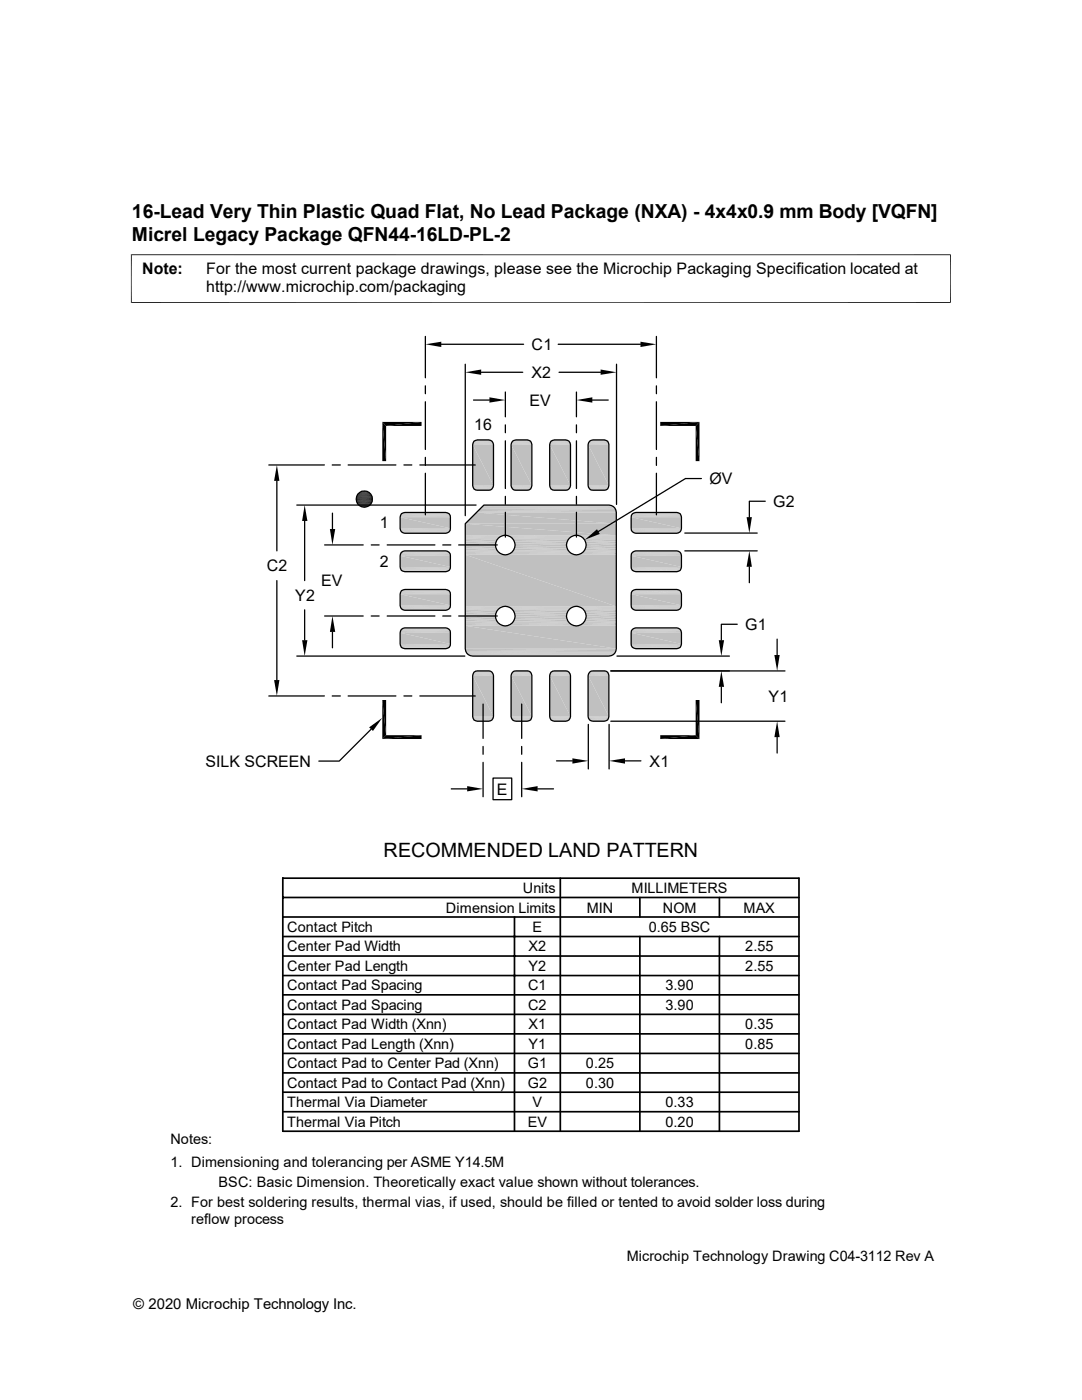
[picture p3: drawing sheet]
<svg xmlns="http://www.w3.org/2000/svg" width="216mm" height="279mm" viewBox="0 0 216 279" stroke-linecap="round" stroke-linejoin="round" font-family="sans-serif">
<path d="M95.8 101.4h27M96.2 101.1h26.2M96.4 100.9h25.9M96.5 100.9h25.5M96.5 100.8h25.3" fill="none" stroke="#c0c0c0" stroke-width=".2"/>
<path d="M96 101.2h26.6" fill="none" stroke="#c0c0c0" stroke-width=".21"/>
<path d="M95.1 102.2h27.9M95.3 101.9h27.6M95.6 101.6h27.3" fill="none" stroke="#c0c0c0" stroke-width=".25"/>
<g fill="#c0c0c0">
<path d="M95.1 102.3l27.9 2.2h-30.2z"/>
<path d="M95.1 102.3h27.9v2.2z"/>
<path d="M92.8 104.5l30.2 2.3h-30.2z"/>
<path d="M92.8 104.5h30.2v2.3z"/>
</g>
<path d="M92.8 106.9h7.8M92.8 107h7.5M92.8 110.6h7.5M92.8 110.7h7.8M101 106.9h13.8M101 110.7h13.8M101.3 107h13.2M101.3 110.6h13.2M115.2 106.9h7.8M115.2 110.7h7.8M115.5 107h7.5M115.5 110.6h7.5" fill="none" stroke="#c0c0c0" stroke-width=".2"/>
<path d="M92.8 107.1h7.1M92.8 107.3h6.9M92.8 110.2h6.9M92.8 110.4h7.1M101.7 107.1h12.4M101.7 110.4h12.4M102 107.3h11.8M102 110.2h11.8M115.9 107.1h7.1M115.9 110.4h7.1M116.2 107.3h6.8M116.2 110.2h6.8" fill="none" stroke="#c0c0c0" stroke-width=".21"/>
<path d="M92.8 107.6h6.6M92.8 110h6.6M102.3 107.6h11.2M102.3 110h11.2M116.5 107.6h6.5M116.5 110h6.5" fill="none" stroke="#c0c0c0" stroke-width=".3"/>
<g fill="none" stroke="#c0c0c0" stroke-width=".34">
<path d="M92.8 107.9h6.3M92.8 108.2h6.2M92.8 108.6h6.1M92.8 109.3h6.2M92.8 109.6h6.3M102.5 107.9h10.8M102.5 109.6h10.8M102.6 108.2h10.6M102.6 109.3h10.6M102.7 108.6h10.4M116.7 107.9h6.3M116.7 109.6h6.3"/>
<path d="M116.8 108.2h6.2M116.8 109.3h6.2M116.9 108.6h6.1"/>
</g>
<path d="M92.8 108.9h6.1M102.7 108.9h10.4M116.9 108.9h6.1" fill="none" stroke="#c0c0c0" stroke-width=".38"/>
<g fill="#c0c0c0">
<path d="M92.8 110.7l30.2 10.3h-30.2z"/>
<path d="M92.8 110.7h30.2v10.3z"/>
</g>
<path d="M92.8 121.1h7.8M92.8 121.1h7.5M92.8 124.8h7.5M92.8 124.9h7.8M101 121.1h13.8M101 124.9h13.8M101.3 121.1h13.2M101.3 124.8h13.2M115.2 121.1h7.8M115.2 124.9h7.8M115.5 121.1h7.5M115.5 124.8h7.5" fill="none" stroke="#c0c0c0" stroke-width=".2"/>
<path d="M92.8 121.3h7.1M92.8 121.5h6.9M92.8 124.4h6.9M92.8 124.6h7.1M101.7 121.3h12.4M101.7 124.6h12.4M102 121.5h11.8M102 124.4h11.8M115.9 121.3h7.1M115.9 124.6h7.1M116.2 121.5h6.8M116.2 124.4h6.8" fill="none" stroke="#c0c0c0" stroke-width=".21"/>
<path d="M92.8 121.8h6.6M92.8 124.1h6.6M102.3 121.8h11.2M102.3 124.1h11.2M116.5 121.8h6.5M116.5 124.1h6.5" fill="none" stroke="#c0c0c0" stroke-width=".3"/>
<g fill="none" stroke="#c0c0c0" stroke-width=".34">
<path d="M92.8 122.1h6.3M92.8 122.4h6.2M92.8 123.1h6.1M92.8 123.5h6.2M92.8 123.8h6.3M102.5 122.1h10.8M102.5 123.8h10.8M102.6 122.4h10.6M102.6 123.5h10.6M102.7 123.1h10.4M116.7 122.1h6.3M116.7 123.8h6.3"/>
<path d="M116.8 122.4h6.2M116.8 123.5h6.2M116.9 123.1h6.1"/>
</g>
<path d="M92.8 122.8h6.1M102.7 122.8h10.4M116.9 122.8h6.1" fill="none" stroke="#c0c0c0" stroke-width=".38"/>
<g fill="#c0c0c0">
<path d="M92.8 124.9l30.2 4.6h-30.2z"/>
<path d="M92.8 124.9h30.2v4.6z"/>
</g>
<path d="M92.8 129.6h30.2M92.9 129.8h30M92.9 130.1h30" fill="none" stroke="#c0c0c0" stroke-width=".25"/>
<g fill="none" stroke="#c0c0c0" stroke-width=".2">
<path d="M94.3 88.5h4.1M94.3 88.6h4.2M94.4 88.3h4M94.4 88.2h3.9M94.5 88.1h3.7M94.7 88h3.4M94.8 87.9h3.2M95 87.8h2.8M102 88.6h4.1M102 88.5h4.1M102.1 88.3h4M102.1 88.2h3.9"/>
<path d="M102.2 88.1h3.7M102.3 88h3.5M102.5 87.9h3.2M102.6 87.8h2.9M109.7 88.5h4.1M109.7 88.6h4.1M109.7 88.3h4M109.8 88.2h3.9M109.9 88.1h3.7M110 88h3.5M110.2 87.9h3.1M110.3 87.8h2.9"/>
<path d="M117.3 88.6h4.2M117.4 88.5h4.1M117.4 88.3h4.1M117.5 88.2h3.9M117.6 88.1h3.7M117.7 88h3.5M117.9 87.9h3.1M118 87.8h2.9M93 130.3h29.8M93.4 130.7h29M93.6 130.8h28.7M93.8 130.9h28.2"/>
</g>
<path d="M93.2 130.5h29.4" fill="none" stroke="#c0c0c0" stroke-width=".21"/>
<g fill="none" stroke="#000" stroke-width=".25">
<circle cx="100.8" cy="108.8" r="1.95"/>
<circle cx="115" cy="108.8" r="1.95"/>
<circle cx="100.8" cy="123" r="1.95"/>
<circle cx="115" cy="123" r="1.95"/>
</g>
<g fill="#c0c0c0">
<path d="M117.3 88.7l4.2 8.2h-4.2z"/>
<path d="M117.3 88.7h4.2v8.2z"/>
<path d="M109.7 88.7l4.1 8.2h-4.1z"/>
<path d="M109.7 88.7h4.1v8.2z"/>
<path d="M102 88.7l4.1 8.2h-4.1z"/>
<path d="M102 88.7h4.1v8.2z"/>
<path d="M94.3 88.7l4.2 8.2h-4.2z"/>
<path d="M94.3 88.7h4.2v8.2z"/>
</g>
<g fill="none" stroke="#c0c0c0" stroke-width=".2">
<path d="M94.3 97h4.2M94.3 97.2h4.1M94.4 97.3h4M94.4 97.4h3.9M94.5 97.6h3.7M94.7 97.7h3.4M94.8 97.7h3.2M95 97.8h2.8M102 97h4.1M102 97.1h4.1M102 97.2h4.1M102.1 97.2h4"/>
<path d="M102.1 97.3h3.9M102.2 97.4h3.8M102.2 97.5h3.8M102.2 97.5h3.7M102.3 97.6h3.5M102.4 97.7h3.3M102.5 97.7h3.2M102.6 97.8h2.9M109.7 97h4.1M109.7 97.2h4.1M109.7 97.3h4M109.8 97.4h3.9"/>
<path d="M109.9 97.6h3.7M110 97.7h3.5M110.2 97.7h3.1M110.3 97.8h2.9M117.3 97h4.2M117.4 97.2h4.1M117.4 97.3h4.1M117.5 97.4h3.9M117.6 97.6h3.7M117.7 97.7h3.5M117.9 97.7h3.1M118 97.8h2.9"/>
<path d="M79.8 103h10.1M79.8 103.1h10.1M79.9 102.8h9.9M80 102.7h9.7M80.1 102.6h9.6M80.2 102.4h9.3M80.3 102.4h9.1M80.5 102.3h8.8M80.6 102.3h8.5M125.9 103h10.1M125.9 103.1h10.1M126 102.8h9.9"/>
<path d="M126.1 102.7h9.7M126.2 102.6h9.6M126.3 102.4h9.3M126.4 102.4h9.1M126.5 102.3h8.8M126.7 102.3h8.5"/>
</g>
<g fill="#c0c0c0">
<path d="M125.9 103.2l10.1 2.3h-10.1z"/>
<path d="M125.9 103.2h10.1v2.3z"/>
<path d="M79.8 103.2l10.1 2.3h-10.1z"/>
<path d="M79.8 103.2h10.1v2.3z"/>
</g>
<path d="M79.8 105.6h10.1M125.9 105.6h10.1" fill="none" stroke="#c0c0c0" stroke-width=".21"/>
<g fill="none" stroke="#c0c0c0" stroke-width=".2">
<path d="M79.8 105.7h10.1M79.8 110.7h10.1M79.8 110.8h10.1M79.9 110.5h9.9M79.9 105.9h9.9M80 110.4h9.7M80 106.1h9.7M80.1 110.2h9.6M80.1 106.2h9.5M80.2 110.1h9.3M80.3 106.3h9.2M80.3 110h9.1"/>
<path d="M80.4 106.4h8.9M80.5 110h8.8M80.6 106.4h8.5M80.6 110h8.5M125.9 105.7h10.1M125.9 110.7h10.1M125.9 110.8h10.1M126 105.9h9.9M126 110.5h9.9M126.1 110.4h9.7M126.1 106.1h9.7M126.2 110.2h9.6"/>
<path d="M126.2 106.2h9.5M126.3 110.1h9.3M126.4 106.3h9.2M126.4 110h9.1M126.5 106.4h8.9M126.5 110h8.8M126.7 106.4h8.5M126.7 110h8.5"/>
</g>
<g fill="#c0c0c0">
<path d="M125.9 110.9l10.1 2.3h-10.1z"/>
<path d="M125.9 110.9h10.1v2.3z"/>
<path d="M79.8 110.9l10.1 2.3h-10.1z"/>
<path d="M79.8 110.9h10.1v2.3z"/>
</g>
<g fill="none" stroke="#c0c0c0" stroke-width=".2">
<path d="M79.8 113.2h10.1M79.8 113.4h10.1M79.8 118.3h10.1M79.8 118.5h10.1M79.9 118.2h9.9M79.9 113.6h9.9M80 118h9.7M80 113.7h9.7M80.1 117.9h9.6M80.1 113.9h9.5M80.2 117.8h9.3M80.3 114h9.2"/>
<path d="M80.3 117.7h9.1M80.4 114h8.9M80.5 117.7h8.8M80.6 114.1h8.5M80.6 117.6h8.5M125.9 113.2h10.1M125.9 113.3h10.1M125.9 113.4h10.1M125.9 118.3h10.1M125.9 118.4h10.1M125.9 118.5h10.1M126 113.5h9.9"/>
<path d="M126 118.2h9.9M126 118.3h9.9M126 113.6h9.9M126.1 113.6h9.7M126.1 118.1h9.7M126.1 113.7h9.7M126.1 118h9.7M126.2 113.8h9.6M126.2 117.9h9.6M126.2 113.9h9.5M126.2 117.9h9.5M126.3 113.9h9.3"/>
<path d="M126.3 117.8h9.3M126.4 113.9h9.2M126.4 117.8h9.2M126.4 114h9.1M126.4 117.8h9.1M126.5 114h8.9M126.5 114.1h8.8M126.6 117.7h8.7M126.7 117.6h8.5"/>
</g>
<g fill="#c0c0c0">
<path d="M125.9 118.6l10.1 2.2h-10.1z"/>
<path d="M125.9 118.6h10.1v2.2z"/>
<path d="M79.8 118.6l10.1 2.2h-10.1z"/>
<path d="M79.8 118.6h10.1v2.2z"/>
</g>
<path d="M79.8 120.9h10.1M125.9 120.9h10.1" fill="none" stroke="#c0c0c0" stroke-width=".21"/>
<g fill="none" stroke="#c0c0c0" stroke-width=".2">
<path d="M79.8 121.1h10.1M79.8 126h10.1M79.8 126.2h10.1M79.9 125.9h9.9M79.9 121.3h9.9M80 125.7h9.7M80 121.4h9.7M80.1 125.6h9.6M80.1 121.6h9.5M80.2 125.5h9.3M80.3 121.7h9.2M80.3 125.4h9.1"/>
<path d="M80.4 121.7h8.9M80.5 125.4h8.8M80.6 121.8h8.5M80.6 125.3h8.5M125.9 121.1h10.1M125.9 126h10.1M125.9 126.2h10.1M126 121.3h9.9M126 125.9h9.9M126.1 125.7h9.7M126.1 121.4h9.7M126.2 125.6h9.6"/>
<path d="M126.2 121.6h9.5M126.3 125.5h9.3M126.4 121.7h9.2M126.4 125.4h9.1M126.5 121.7h8.9M126.5 125.4h8.8M126.7 121.8h8.5M126.7 125.3h8.5"/>
</g>
<g fill="#c0c0c0">
<path d="M125.9 126.3l10.1 2.2h-10.1z"/>
<path d="M125.9 126.3h10.1v2.2z"/>
<path d="M79.8 126.3l10.1 2.2h-10.1z"/>
<path d="M79.8 126.3h10.1v2.2z"/>
</g>
<g fill="none" stroke="#c0c0c0" stroke-width=".2">
<path d="M79.8 128.6h10.1M79.8 128.8h10.1M79.9 128.9h9.9M80 129.1h9.7M80.1 129.2h9.5M80.3 129.3h9.2M80.4 129.4h8.9M80.6 129.5h8.5M94.3 134.6h4.1M94.3 134.7h4.2M94.4 134.4h4M94.4 134.3h3.9"/>
<path d="M94.5 134.2h3.7M94.7 134.1h3.4M94.8 134h3.2M95 133.9h2.8M95.1 133.9h2.6M102 134.7h4.1M102 134.6h4.1M102.1 134.4h4M102.1 134.3h3.9M102.2 134.2h3.7M102.3 134.1h3.5M102.5 134h3.2"/>
<path d="M102.6 133.9h2.9M102.8 133.9h2.6M109.7 134.6h4.1M109.7 134.7h4.1M109.7 134.4h4M109.8 134.3h3.9M109.9 134.2h3.7M110 134.1h3.5M110.2 134h3.1M110.3 133.9h2.9M110.4 133.9h2.6M117.3 134.7h4.2"/>
<path d="M117.4 134.6h4.1M117.4 134.4h4.1M117.5 134.3h3.9M117.6 134.2h3.7M117.7 134.1h3.5M117.9 134h3.1M118 133.9h2.9M118.2 133.9h2.5M125.9 128.6h10.1M125.9 128.8h10.1M126 128.9h9.9M126.1 129.1h9.7"/>
<path d="M126.2 129.2h9.5M126.4 129.3h9.2M126.5 129.4h8.9M126.7 129.5h8.5"/>
</g>
<g fill="#c0c0c0">
<path d="M117.3 134.8l4.2 8.2h-4.2z"/>
<path d="M117.3 134.8h4.2v8.2z"/>
<path d="M109.7 134.8l4.1 8.2h-4.1z"/>
<path d="M109.7 134.8h4.1v8.2z"/>
<path d="M102 134.8l4.1 8.2h-4.1z"/>
<path d="M102 134.8h4.1v8.2z"/>
<path d="M94.3 134.8l4.2 8.2h-4.2z"/>
<path d="M94.3 134.8h4.2v8.2z"/>
</g>
<g fill="none" stroke="#c0c0c0" stroke-width=".2">
<path d="M94.3 143.1h4.2M94.3 143.2h4.1M94.4 143.4h4M94.4 143.5h3.9M94.5 143.7h3.7M94.7 143.8h3.4M94.8 143.8h3.2M95 143.9h2.8M102 143.1h4.1M102 143.2h4.1M102.1 143.4h4M102.1 143.5h3.9"/>
<path d="M102.2 143.7h3.7M102.3 143.8h3.5M102.5 143.8h3.2M102.6 143.9h2.9M109.7 143.1h4.1M109.7 143.2h4.1M109.7 143.4h4M109.8 143.5h3.9M109.9 143.7h3.7M110 143.8h3.5M110.2 143.8h3.1M110.3 143.9h2.9"/>
<path d="M117.3 143.1h4.2M117.4 143.2h4.1M117.4 143.4h4.1M117.5 143.5h3.9M117.6 143.7h3.7M117.7 143.8h3.5M117.9 143.8h3.1M118 143.9h2.9"/>
</g>
<g fill="none" stroke="#000" stroke-width=".25">
<path d="M84.9 67.1v8.3M84.9 77v1.6M88.1 68.7h16.4M92.8 72.7v30.2M94.5 79.8h3.2M96 74.3h8.3M100.8 78.2v5M111.4 68.7h16.4M111.5 74.3h8.3M115 78.2v5M118.2 79.8h3.2M123 72.7v28"/>
<path d="M131 67.1v8.3M131 77v1.6M53.6 92.8h11.1M55.2 96v13.9M66.3 92.8h1.6M69.5 92.8h9.5M80.6 92.8h1.6M83.8 92.8h11M84.9 80.2v9.5M84.9 91.3v1.6M84.9 94.4v8.3M94.6 88.1l.6-.3h2.3a.94 .94 0 0 1 1 .9v8.2a.94 .94 0 0 1-1 .9h-2.3a.87 .87 0 0 1-.9-.9v-8.2z"/>
<path d="M100.8 84.8v1.6M100.8 88v9.5M100.8 99.1v1.5M102.3 88.1l.7-.3h2.2a.87 .87 0 0 1 .9 .9v8.2a.87 .87 0 0 1-.9 .9h-2.2a.94 .94 0 0 1-1-.9v-8.2zM109.9 88.1l.7-.3h2.3a.94 .94 0 0 1 .9 .9v8.2a.94 .94 0 0 1-.9 .9h-2.3a.87 .87 0 0 1-.9-.9v-8.2zM115 84.8v1.6M115 88v9.5M115 99.1v1.5M117.6 88.1l.7-.3h2.3a.87 .87 0 0 1 .9 .9v8.2a.87 .87 0 0 1-.9 .9h-2.3a.94 .94 0 0 1-1-.9v-8.2zM131 80.2v9.5M131 91.3v1.6M131 94.4v8.3"/>
<path d="M140 95.5h-3.2l-17.4 10.6M55.2 115.9v19.8M59.2 100.8h35.8M60.8 104v11.9M64.8 108.8h7.7M66.3 102.4v3.2M74.1 108.8h1.5M77.3 108.8h9.5M80.1 102.5l.7-.2h8.1a.87 .87 0 0 1 1 .9v2.3a.94 .94 0 0 1-1 .9h-8.1a.94 .94 0 0 1-1-.9v-2.3zM80.1 110.2l.7-.3h8.1a.94 .94 0 0 1 1 1v2.3a.87 .87 0 0 1-1 .9h-8.1a.87 .87 0 0 1-1-.9v-2.3zM80.1 117.9l.7-.3h8.1a.87 .87 0 0 1 1 1v2.2a.94 .94 0 0 1-1 1h-8.1a.94 .94 0 0 1-1-1v-2.2zM88.3 108.8h1.7"/>
<path d="M91.5 108.8h7.7M96.6 100.8h24.9a1.48 1.48 0 0 1 1.5 1.5v27.2a1.48 1.48 0 0 1-1.5 1.4h-27.2a1.48 1.48 0 0 1-1.5-1.4v-25zM100.8 102.2v5M115 102.2v5M126.2 117.9l.7-.3h8.1a.87 .87 0 0 1 1 1v2.2a.94 .94 0 0 1-1 1h-8.1a.94 .94 0 0 1-1-1v-2.2zM126.2 110.2l.7-.3h8.1a.94 .94 0 0 1 1 1v2.3a.87 .87 0 0 1-1 .9h-8.1a.87 .87 0 0 1-1-.9v-2.3zM126.2 102.5l.7-.2h8.1a.87 .87 0 0 1 1 .9v2.3a.94 .94 0 0 1-1 .9h-8.1a.94 .94 0 0 1-1-.9v-2.3zM136.7 109.9h14.4M136.7 106.4h14.4M149.5 113.1v3.2M152.7 100h-3.2v3.2M53.6 138.9h11.1"/>
<path d="M59.2 130.9h33.6M60.8 121.7v6.1M64.8 122.9h7.7M66.3 138.9h1.6M66.3 126.1v3.2M69.5 138.9h9.5M74.1 122.9h1.5M77.3 122.9h9.5M80.1 125.6l.7-.3h8.1a.94 .94 0 0 1 1 1v2.2a.87 .87 0 0 1-1 1h-8.1a.87 .87 0 0 1-1-1v-2.2zM80.6 138.9h1.6M83.8 138.9h11M88.3 122.9h1.7"/>
<path d="M91.5 122.9h7.7M94.6 134.2l.6-.3h2.3a.94 .94 0 0 1 1 .9v8.2a.94 .94 0 0 1-1 .9h-2.3a.87 .87 0 0 1-.9-.9v-8.2zM102.3 134.2l.7-.3h2.2a.87 .87 0 0 1 .9 .9v8.2a.87 .87 0 0 1-.9 .9h-2.2a.94 .94 0 0 1-1-.9v-8.2zM109.9 134.2l.7-.3h2.3a.94 .94 0 0 1 .9 .9v8.2a.94 .94 0 0 1-.9 .9h-2.3a.87 .87 0 0 1-.9-.9v-8.2zM117.6 134.2l.7-.3h2.3a.87 .87 0 0 1 .9 .9v8.2a.87 .87 0 0 1-.9 .9h-2.3a.94 .94 0 0 1-1-.9v-8.2zM121.9 133.9h34.7M123.1 130.9h22.4M126.2 125.6l.7-.3h8.1a.94 .94 0 0 1 1 1v2.2a.87 .87 0 0 1-1 1h-8.1a.87 .87 0 0 1-1-1v-2.2zM143.9 137.1v3.2M147.1 124.6h-3.2v3.2M155.1 127.6v3.1M74 145.5l-6.3 6.4h-4.1"/>
<path d="M90 157.4h3.2M96.4 140.5v6.9M96.4 149v1.5M96.4 152.1v6.9M98.4 155.3h3.7v4.3h-3.7zM104.1 140.5v6.9M104.1 149v1.5M104.1 152.1v6.9M107.3 157.4h3.1M111 151.8h3.2M117.4 144.6v8.9M121.5 144.6v8.9"/>
<path d="M121.9 143.9h34.7M124.7 151.8h3.2M155.1 147.1v3.2"/>
<circle cx="72.7" cy="99.6" r="1.62"/>
</g>
<g fill="none" stroke="#000" stroke-width=".34">
<path d="M56.4 179.1h103M56.4 175.3h103v50.5h-103zM111.8 175.3v50.5M127.7 179.1v3.9M143.6 179.1v3.9M56.4 183h103M56.4 190.8h103M56.4 186.9h103M56.4 194.7h103M56.4 198.5h103M102.7 183v42.8M127.7 186.9v38.9"/>
<path d="M143.6 186.9v38.9M56.4 202.4h103M56.4 206.3h103M56.4 218h103M56.4 210.2h103M56.4 214.1h103M56.4 221.9h103"/>
</g>
<g fill="#000">
<path d="M84.9 68.7l3.2-.5v1.1zM92.8 74.3l3.2-.6v1.1zM97.7 79.3l3.1 .5-3.1 .5zM115 79.8l3.2-.5v1zM119.8 73.7l3.2 .6-3.2 .5zM127.8 68.2l3.2 .5-3.2 .6zM55.2 92.8l.6 3.2h-1.1zM71.8 98.3l1.9 .1zM71.8 98.3h1.8zM71.9 98.2l1.7 .1zM71.9 98.2h1.6zM72.1 98.1l1.4 .1z"/>
<path d="M72.1 98.1h1.3zM72.2 98.1h1.2zM72.2 98.1h1zM72.3 98l.9 .1zM72.3 98h.8zM72.5 98h.6zM72.5 98h.4zM76.3 84.2l.7 7.8h-.7zM76.3 84.2h7.8l-7.1 .8zM76.3 84.2l.7 .8v7zM77 85l7.1-.8v.8zM131.7 84.2h7.9l-7.9 .8z"/>
<path d="M131.7 85l7.9-.8-.8 .8zM138.8 85l.8 7h-.8zM139.6 84.2v7.8l-.8-7zM60.8 100.8l.5 3.2h-1zM65.8 105.6h1.1l-.6 3.2zM71.6 100.8l2 .1zM71.8 100.9l1.7 .1zM71.8 100.9h1.8zM71.9 101l1.5 .1zM71.9 101h1.6zM72.1 101.1h1.1zM72.1 101.1h1.3z"/>
<path d="M72.2 101.1l.9 .1zM72.2 101.1h1zM72.3 101.2h.6zM72.3 101.2h.8zM72.5 101.2h.4zM116.7 107.7l2.4-2.1 .6 1zM149.5 109.9l.5 3.2h-1zM149 103.2h1l-.5 3.2zM54.7 135.7h1.1l-.6 3.2zM60.3 127.8h1l-.5 3.1zM66.3 122.9l.6 3.2h-1.1zM138.8 139.7l.8 7.8-.8-.8z"/>
<path d="M138.8 139.7h.8v7.8zM143.9 133.9l.6 3.2h-1.1zM143.4 127.8h1.1l-.6 3.1zM154.5 130.7h1.1l-.5 3.2zM73.7 145.2l2.6-1.9-1.9 2.6zM76.3 139.7l.7 7-.7 .8zM76.3 139.7h.7v7zM76.3 147.5l7.8-.8v.8zM77 146.7h7.1l-7.8 .8zM93.2 156.9l3.2 .5-3.2 .5zM104.1 157.4l3.2-.5v1zM114.2 151.3l3.2 .5-3.2 .6z"/>
<path d="M121.5 151.8l3.2-.5v1.1zM131.7 146.7h7.1l-7.1 .8zM131.7 147.5l7.1-.8 .8 .8zM155.1 143.9l.5 3.2h-1.1z"/>
</g>
<g fill="none" stroke="#000" stroke-width=".2">
<path d="M26.1 50.8h163.6M26.2 50.8v9.7M189.7 50.8v9.7M26.1 60.4h163.6M71.1 99.4h3.2M71.1 99.5h3.2M71.1 99.7h3.2M71.1 99.8h3.2M71.1 99.1h3.2M71.1 99.2h3.2M71.1 100h3.2M71.2 98.9h3"/>
<path d="M71.2 98.8h2.9M71.3 98.7h2.7M71.4 98.5h2.6M71.5 98.4h2.4M71.6 98.3h2.1M71.1 100.1h3.2M71.2 100.3h3M71.2 100.4h2.9M71.3 100.6h2.7M71.4 100.7h2.6M71.5 100.8h2.4M71.6 100.9h2.1"/>
</g>
<g font-size="3.9">
<text x="26.3" y="43.5">16-Lead Very Thin Plastic Quad Flat, No Lead Package (NXA) - 4x4x0.9 mm Body [VQFN]</text>
<text x="26.3" y="48">Micrel Legacy Package QFN44-16LD-PL-2</text>
<text x="76.5" y="171.1">RECOMMENDED LAND PATTERN</text>
</g>
<g font-size="3.2">
<text x="28.4" y="54.6">Note:</text>
<text x="41.1" y="54.6">For the most current package drawings, please see the Microchip Packaging Specification located at</text>
<text x="41.1" y="58.3">http://www.microchip.com/packaging</text>
<text x="106.1" y="69.9">C1</text>
<text x="106" y="75.4">X2</text>
<text x="105.7" y="81">EV</text>
<text x="94.6" y="85.8">16</text>
<text x="141.6" y="96.6">ØV</text>
<text x="154.3" y="101.2">G2</text>
<text x="75.8" y="105.5">1</text>
<text x="75.8" y="113.2">2</text>
<text x="53.2" y="114">C2</text>
<text x="58.9" y="119.9">Y2</text>
<text x="64.1" y="117">EV</text>
<text x="148.7" y="125.7">G1</text>
<text x="153.4" y="140">Y1</text>
<text x="41" y="153">SILK SCREEN</text>
<text x="129.6" y="153">X1</text>
<text x="99.1" y="158.6">E</text>
</g>
<text font-size="3" x="26.6" y="261.3">© 2020 Microchip Technology Inc.</text>
<g font-size="2.9">
<text x="104.3" y="178.2">Units</text>
<text x="126" y="178.2">MILLIMETERS</text>
<text x="57.3" y="186">Contact Pitch</text>
<text x="89" y="182.1">Dimension Limits</text>
<text x="106.3" y="186">E</text>
<text x="117.1" y="182.1">MIN</text>
<text x="129.5" y="186">0.65 BSC</text>
<text x="132.2" y="182.1">NOM</text>
<text x="148.4" y="182.1">MAX</text>
<text x="57.3" y="189.9">Center Pad Width</text>
<text x="105.5" y="189.9">X2</text>
<text x="148.7" y="189.9">2.55</text>
<text x="57.3" y="197.7">Contact Pad Spacing</text>
<text x="57.3" y="193.8">Center Pad Length</text>
<text x="105.4" y="197.7">C1</text>
<text x="105.5" y="193.8">Y2</text>
<text x="132.8" y="197.7">3.90</text>
<text x="148.7" y="193.8">2.55</text>
<text x="57.3" y="201.5">Contact Pad Spacing</text>
<text x="105.4" y="201.5">C2</text>
<text x="132.8" y="201.5">3.90</text>
<text x="57.3" y="209.3">Contact Pad Length (Xnn)</text>
<text x="57.3" y="205.4">Contact Pad Width (Xnn)</text>
<text x="105.5" y="209.3">Y1</text>
<text x="105.5" y="205.4">X1</text>
<text x="148.7" y="209.3">0.85</text>
<text x="148.7" y="205.4">0.35</text>
<text x="57.3" y="213.2">Contact Pad to Center Pad (Xnn)</text>
<text x="105.3" y="213.2">G1</text>
<text x="116.9" y="213.2">0.25</text>
<text x="57.3" y="217.1">Contact Pad to Contact Pad (Xnn)</text>
<text x="57.3" y="221">Thermal Via Diameter</text>
<text x="105.3" y="217.1">G2</text>
<text x="106.3" y="221">V</text>
<text x="116.9" y="217.1">0.30</text>
<text x="132.8" y="221">0.33</text>
<text x="57.3" y="224.8">Thermal Via Pitch</text>
<text x="105.3" y="224.8">EV</text>
<text x="132.8" y="224.8">0.20</text>
<text x="34" y="232.9">1. Dimensioning and tolerancing per ASME Y14.5M</text>
<text x="34" y="228.3">Notes:</text>
<text x="43.6" y="236.9">BSC: Basic Dimension. Theoretically exact value shown without tolerances.</text>
<text x="34" y="240.9">2. For best soldering results, thermal vias, if used, should be filled or tented to avoid solder loss during</text>
<text x="38.1" y="244.3">reflow process</text>
<text x="125.1" y="251.6">Microchip Technology Drawing C04-3112 Rev A</text>
</g>
</svg>
